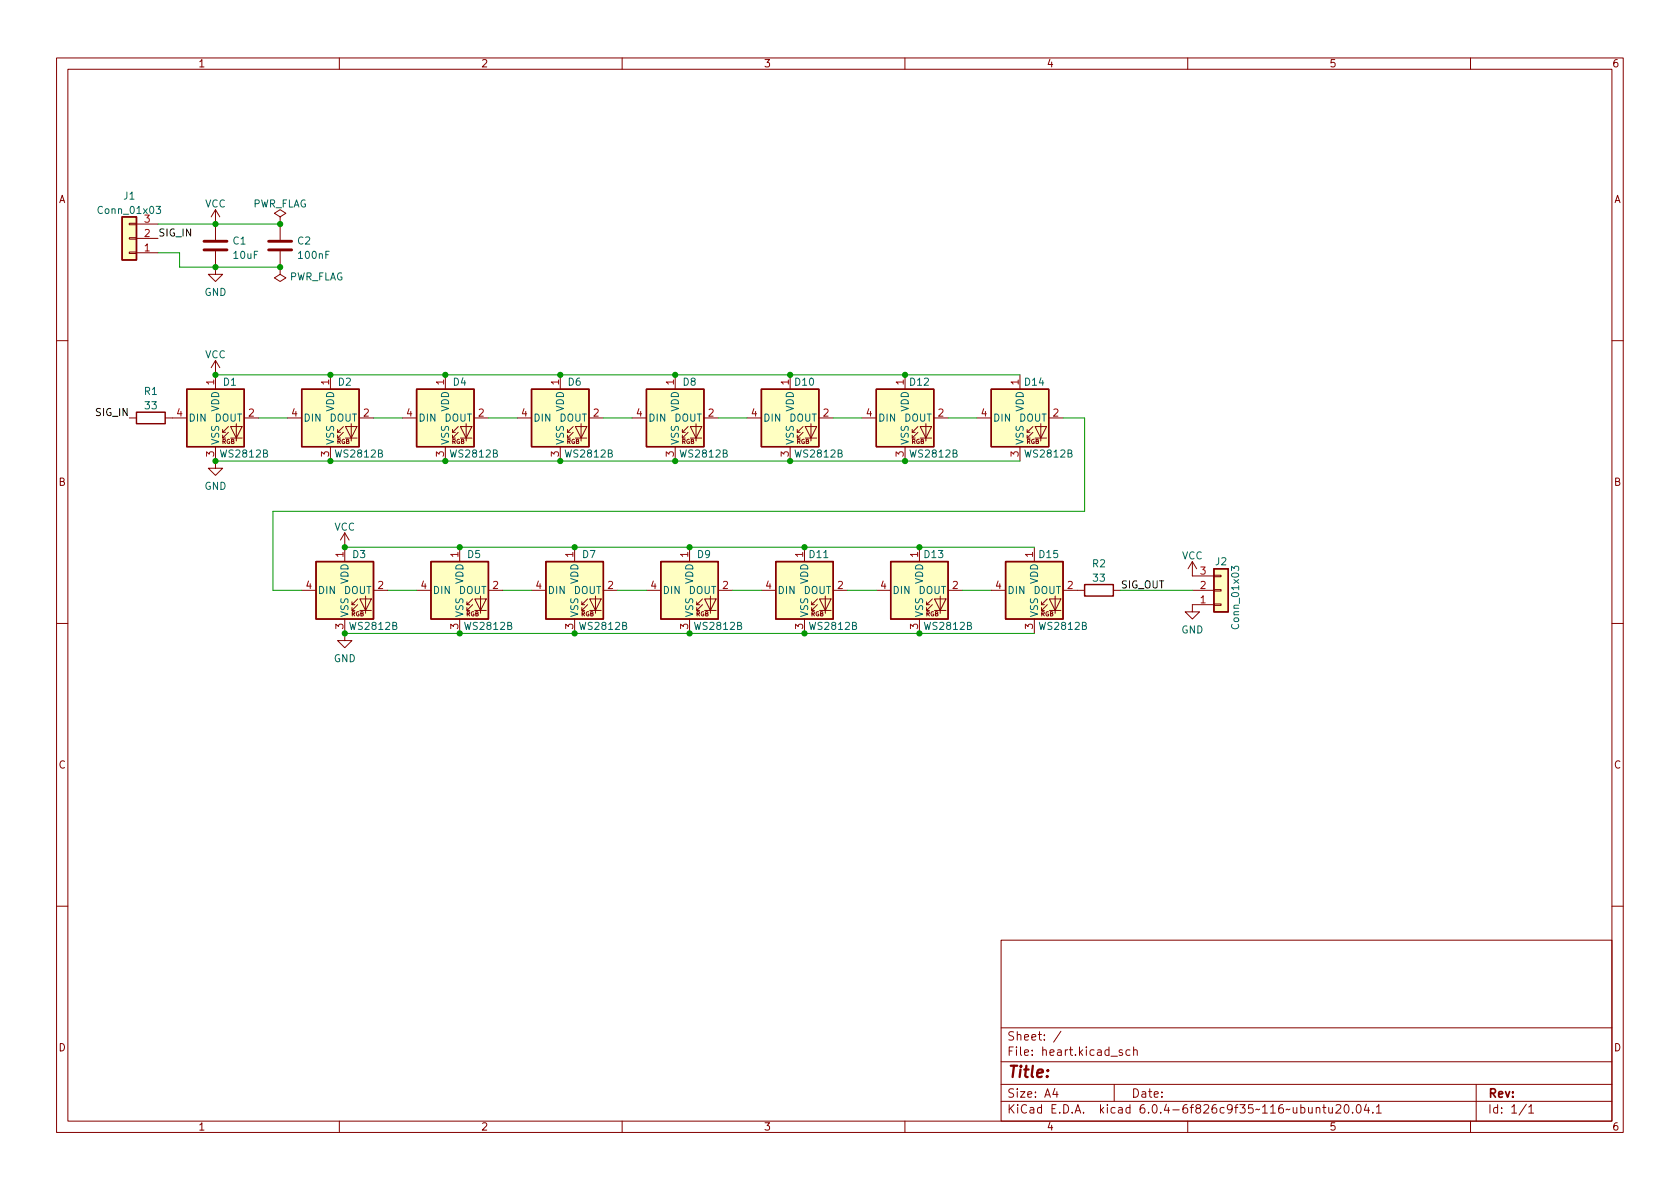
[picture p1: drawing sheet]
<svg xmlns="http://www.w3.org/2000/svg" width="297mm" height="210mm" viewBox="0 0 297 210" stroke-linecap="round" stroke-linejoin="round" font-family="sans-serif">
<g fill="none" stroke="#840000" stroke-width=".18">
<path d="M10 10.2h277v190.1h-277zM12 12.2h273v186.1h-273zM60 10.2v2M110 10.2v2M160 10.2v2M210 10.2v2M260 10.2v2M22.9 39.5h1.2v.2h-1.2zM24.1 39.6h3.8M38.1 37.1v5.3M38.1 37.1l-.8 1.2M38.1 37.1l.8 1.2"/>
<path d="M49.5 38.3l1-.6-1-.6-1 .6 1 .6v1.3M49.5 39.6h.1M49.5 39.6v2.8M22.9 42h1.2v.3h-1.2zM22.9 44.6h1.2v.2h-1.2zM24.1 44.7h3.8M24.1 42.2h3.8M38.1 44.4v4.1h1.3l-1.3 1.3-1.3-1.3h1.3M49.5 47.2v1.3l1 .6-1 .7-1-.7 1-.6M49.5 47.2h.1M49.5 44.4v2.8M10 60.2h2"/>
<path d="M22.9 73.9h1.2M29.2 73.9h3.8M38.1 79v3.8h1.3l-1.3 1.3-1.3-1.3h1.3M38.1 63.7v5.1M38.1 63.7l-.8 1.3M38.1 63.7l.8 1.3M39.4 76.4h.5M40.4 76.4l-1 1.1v-.5M40.4 75.4l-1 1v-.5M40.8 75.4h2l-1 2.1zM40.8 77.5h2M41.8 74.9v3.1"/>
<path d="M43.2 73.9h2.5M50.8 73.9h2.5M58.4 66.3v2.5M58.4 79v2.5M59.7 76.4h.5M60.7 76.4l-1 1.1v-.5M60.7 75.4l-1 1v-.5M61.1 75.4h2l-1 2.1zM61.1 77.5h2M62.1 74.9v3.1M63.5 73.9h2.5M71.1 73.9h2.6"/>
<path d="M78.7 66.3v2.5M78.7 79v2.5M80 76.4h.5M81 76.4l-1 1.1v-.5M81 75.4l-1 1v-.5M81.4 75.4h2l-1 2.1zM81.4 77.5h2M82.4 74.9v3.1M83.8 73.9h2.6M91.4 73.9h2.6M99.1 66.3v2.5M99.1 79v2.5"/>
<path d="M100.3 76.4h.5M101.3 76.4l-1 1.1v-.5M101.3 75.4l-1 1v-.5M101.7 75.4h2.1l-1.1 2.1zM101.7 77.5h2.1M102.7 74.9v3.1M104.1 73.9h2.6M111.8 73.9h2.5M119.4 66.3v2.5M119.4 79v2.5M120.6 76.4h.6M121.7 76.4l-1.1 1.1v-.5"/>
<path d="M121.7 75.4l-1.1 1v-.5M122 75.4h2.1l-1 2.1zM122 77.5h2.1M123.1 74.9v3.1M124.5 73.9h2.5M132.1 73.9h2.5M139.7 66.3v2.5M139.7 79v2.5M141 76.4h.5M142 76.4l-1 1.1v-.5M142 75.4l-1 1v-.5M142.4 75.4h2l-1 2.1z"/>
<path d="M142.4 77.5h2M143.4 74.9v3.1M144.8 73.9h2.5M152.4 73.9h2.5M160 66.3v2.5M160 79v2.5M161.3 76.4h.5M162.3 76.4l-1 1.1v-.5M162.3 75.4l-1 1v-.5M162.7 75.4h2l-1 2.1zM162.7 77.5h2M163.7 74.9v3.1"/>
<path d="M165.1 73.9h2.5M172.7 73.9h2.6M180.3 66.3v2.5M180.3 79v2.5M181.6 76.4h.5M182.6 76.4l-1 1.1v-.5M182.6 75.4l-1 1v-.5M183 75.4h2l-1 2.1zM183 77.5h2M184 74.9v3.1M185.4 73.9h2.6M285 60.2h2"/>
<path d="M61 94.2l-.8 1.3M61 94.2v5.1M61 94.2l.7 1.3M81.3 96.8v2.5M101.6 96.8v2.5M121.9 96.8v2.5M142.2 96.8v2.5M162.6 96.8v2.5M182.9 96.8v2.5M210.8 99.3v2.5h3.8M210.8 99.3l-.7 1.3M210.8 99.3l.8 1.3"/>
<path d="M10 110.2h2M53.3 104.4h2.6M61 109.5v3.8h1.2l-1.2 1.2-1.3-1.2h1.3M62.2 106.9h.5M63.2 106.9l-1 1v-.5M63.2 105.9l-1 1v-.5M63.6 105.9h2.1l-1.1 2zM63.6 107.9h2.1M64.6 105.4v3.1M66 104.4h2.6M73.7 104.4h2.5M81.3 109.5v2.5"/>
<path d="M82.5 106.9h.6M83.6 106.9l-1.1 1v-.5M83.6 105.9l-1.1 1v-.5M83.9 105.9h2.1l-1 2zM83.9 107.9h2.1M85 105.4v3.1M86.4 104.4h2.5M94 104.4h2.5M101.6 109.5v2.5M102.9 106.9h.5M103.9 106.9l-1 1v-.5M103.9 105.9l-1 1v-.5"/>
<path d="M104.3 105.9h2l-1 2zM104.3 107.9h2M105.3 105.4v3.1M106.7 104.4h2.5M114.3 104.4h2.5M121.9 109.5v2.5M123.2 106.9h.5M124.2 106.9l-1 1v-.5M124.2 105.9l-1 1v-.5M124.6 105.9h2l-1 2zM124.6 107.9h2M125.6 105.4v3.1"/>
<path d="M127 104.4h2.5M134.6 104.4h2.6M142.2 109.5v2.5M143.5 106.9h.5M144.5 106.9l-1 1v-.5M144.5 105.9l-1 1v-.5M144.9 105.9h2l-1 2zM144.9 107.9h2M145.9 105.4v3.1M147.3 104.4h2.6M154.9 104.4h2.6M162.6 109.5v2.5"/>
<path d="M163.8 106.9h.5M164.8 106.9l-1 1v-.5M164.8 105.9l-1 1v-.5M165.2 105.9h2.1l-1.1 2zM165.2 107.9h2.1M166.2 105.4v3.1M167.6 104.4h2.6M175.3 104.4h2.5M182.9 109.5v2.5M184.1 106.9h.6M185.2 106.9l-1.1 1v-.5M185.2 105.9l-1.1 1v-.5"/>
<path d="M185.5 105.9h2.1l-1 2zM185.5 107.9h2.1M186.6 105.4v3.1M188 104.4h3.8M196.8 104.4h1.3M210.8 104.4h3.8M214.6 101.7h1.3v.3h-1.3zM214.6 104.3h1.3v.2h-1.3zM214.6 106.8h1.3v.3h-1.3zM214.6 106.9h-3.8v1.3h1.3l-1.3 1.3-1.3-1.3h1.3M285 110.2h2M10 160.2h2"/>
<path d="M177 166.3h108v32h-108zM285 160.2h2M60 198.3v2M110 198.3v2M160 198.3v2M177 194.8h108M177 191.8h108M177 187.8h108M177 181.8h108M186.5 192.5l-.4 1h1M186.9 193v1M187.6 182.4l-1.3 1.9"/>
<path d="M197 191.8v3M198.4 185.7l-.3-.1-.2 .2v.3l.5 .1v.4h-.5M199.8 185.7l-.4-.1-.3 .3v.4l.1 .3h.6M200.4 185.8l.2-.2 .4 .1 .1 .9M200.4 185.1v1.5M210 198.3v2M232.7 196l.2-.2 .4 .1 .1 .9M232.7 195.8v1M233.9 195.8h.5M234.1 195.3v1.3l.3 .2M234.9 195.8l.1 1h.4l.2-.1M235.6 195.8v1"/>
<path d="M236.2 195.5l.6-.2 .2 .2 .1 .3-1 1h1M237.8 195.5l.2-.2a.81 .81 0 0 1 .6 .7 .81 .81 0 0 1-.3 .8h-.2a.81 .81 0 0 1-.3-1.3zM239.1 196.7v.1M240 195.4l.1-.1a.81 .81 0 0 1 .6 .7 .81 .81 0 0 1-.3 .8h-.1a.81 .81 0 0 1-.6-.6 .81 .81 0 0 1 .3-.8zM241.6 195.3l-.4 1h.9M241.9 195.8v1M242.7 196.7v.1M243.4 195.8l.4-.5v1.5M243.4 196.8h.8M260 198.3v2M261 191.8v6.5M269.9 195.3l-1.3 1.9"/>
<path d="M270.3 195.8l.4-.5v1.5M270.3 196.8h.9"/>
</g>
<g fill="#ffffc2" stroke="#ffffc2" stroke-width=".18">
<path d="M114.3 68.8h10.2v10.2h-10.2z"/>
<path d="M154.9 68.8h10.2v10.2h-10.2z"/>
<path d="M134.6 68.8h10.2v10.2h-10.2z"/>
<path d="M175.3 68.8h10.1v10.2h-10.1z"/>
<path d="M177.8 99.3h10.2v10.2h-10.2z"/>
<path d="M157.5 99.3h10.1v10.2h-10.1z"/>
<path d="M214.6 100.6h2.6v7.6h-2.6z"/>
<path d="M94 68.8h10.1v10.2h-10.1z"/>
<path d="M116.8 99.3h10.2v10.2h-10.2z"/>
<path d="M137.2 99.3h10.1v10.2h-10.1z"/>
<path d="M96.5 99.3h10.2v10.2h-10.2z"/>
<path d="M76.2 99.3h10.2v10.2h-10.2z"/>
<path d="M53.3 68.8h10.2v10.2h-10.2z"/>
<path d="M73.7 68.8h10.1v10.2h-10.1z"/>
<path d="M55.9 99.3h10.1v10.2h-10.1z"/>
<path d="M21.6 38.3h2.5v7.7h-2.5z"/>
<path d="M33 68.8h10.2v10.2h-10.2z"/>
</g>
<g fill="none" stroke="#840000" stroke-width=".25">
<path d="M21.6 38.3h2.5v7.7h-2.5zM24.1 72.9h5.1v2h-5.1zM33 68.8h10.2v10.2h-10.2zM53.3 68.8h10.2v10.2h-10.2zM73.7 68.8h10.1v10.2h-10.1zM94 68.8h10.1v10.2h-10.1zM114.3 68.8h10.2v10.2h-10.2zM134.6 68.8h10.2v10.2h-10.2zM154.9 68.8h10.2v10.2h-10.2zM175.3 68.8h10.1v10.2h-10.1zM55.9 99.3h10.1v10.2h-10.1zM76.2 99.3h10.2v10.2h-10.2z"/>
<path d="M96.5 99.3h10.2v10.2h-10.2zM116.8 99.3h10.2v10.2h-10.2zM137.2 99.3h10.1v10.2h-10.1zM157.5 99.3h10.1v10.2h-10.1zM177.8 99.3h10.2v10.2h-10.2zM191.8 103.4h5v2h-5zM214.6 100.6h2.6v7.6h-2.6z"/>
</g>
<path d="M27.6 36.5h.8l-.4 .5 .3 .1v.5l-.1 .2-.6-.2M217.7 100.9v-.8l.5 .4 .1-.3h.6l.1 .2-.1 .5" fill="none" stroke="#006464" stroke-width=".18"/>
<path d="M36.1 44.2h4M36.1 42.7h4M47.5 44.2h4.1M47.5 42.7h4.1" fill="none" stroke="#840000" stroke-width=".51"/>
<g fill="none" stroke="#009600" stroke-width=".18">
<path d="M27.9 39.6h21.6M27.9 44.7h3.8v2.5h17.8M38.1 66.3h142.2M45.7 73.9h5.1M66 73.9h5.1M86.4 73.9h5M106.7 73.9h5.1M127 73.9h5.1M147.3 73.9h5.1M167.6 73.9h5.1M188 73.9h3.8v16.5h-143.5v14h5M38.1 81.5h142.2"/>
<path d="M61 96.8h121.9M61 112h121.9M68.6 104.4h5.1M88.9 104.4h5.1M109.2 104.4h5.1M129.5 104.4h5.1M149.9 104.4h5M170.2 104.4h5.1M198.1 104.4h12.7"/>
</g>
<g fill="#009600" stroke="#009600" stroke-width=".18">
<circle cx="49.5" cy="39.6" r=".46"/>
<circle cx="49.5" cy="47.2" r=".46"/>
<circle cx="38.1" cy="39.6" r=".46"/>
<circle cx="38.1" cy="47.2" r=".46"/>
<circle cx="38.1" cy="66.3" r=".46"/>
<circle cx="38.1" cy="81.5" r=".46"/>
<circle cx="160" cy="81.5" r=".46"/>
<circle cx="139.7" cy="66.3" r=".46"/>
<circle cx="160" cy="66.3" r=".46"/>
<circle cx="162.6" cy="96.8" r=".46"/>
<circle cx="162.6" cy="112" r=".46"/>
<circle cx="101.6" cy="96.8" r=".46"/>
<circle cx="99.1" cy="66.3" r=".46"/>
<circle cx="119.4" cy="66.3" r=".46"/>
<circle cx="119.4" cy="81.5" r=".46"/>
<circle cx="121.9" cy="112" r=".46"/>
<circle cx="121.9" cy="96.8" r=".46"/>
<circle cx="142.2" cy="112" r=".46"/>
<circle cx="142.2" cy="96.8" r=".46"/>
<circle cx="101.6" cy="112" r=".46"/>
<circle cx="139.7" cy="81.5" r=".46"/>
<circle cx="81.3" cy="96.8" r=".46"/>
<circle cx="81.3" cy="112" r=".46"/>
<circle cx="58.4" cy="66.3" r=".46"/>
<circle cx="58.4" cy="81.5" r=".46"/>
<circle cx="99.1" cy="81.5" r=".46"/>
<circle cx="78.7" cy="81.5" r=".46"/>
<circle cx="78.7" cy="66.3" r=".46"/>
<circle cx="61" cy="96.8" r=".46"/>
<circle cx="61" cy="112" r=".46"/>
</g>
<text font-size="2.8" fill="#840000" x="178" y="190.6">Title:</text>
<g font-size="2.1" fill="#840000">
<text x="178" y="184">Sheet: /</text>
<text x="178" y="186.7">File: heart.kicad_sch</text>
<text x="178" y="196.9">KiCad E.D.A. kicad 6.0.4-6f826c9f35~116~ubuntu20.04.1</text>
<text x="178" y="194.1">Size: A4</text>
<text x="200" y="194.1">Date:</text>
<text x="263" y="194.1">Rev:</text>
<text x="263" y="196.9">Id: 1/1</text>
</g>
<g font-size="1.8" fill="#840000">
<text x="35" y="11.9">1</text>
<text x="85" y="11.9">2</text>
<text x="135" y="11.9">3</text>
<text x="185" y="11.9">4</text>
<text x="235" y="11.9">5</text>
<text x="285" y="11.9">6</text>
<text x="10.3" y="35.9">A</text>
<text x="285.3" y="35.9">A</text>
<text x="10.3" y="85.9">B</text>
<text x="285.3" y="85.9">B</text>
<text x="10.3" y="135.9">C</text>
<text x="285.3" y="135.9">C</text>
<text x="10.3" y="185.9">D</text>
<text x="285.3" y="185.9">D</text>
<text x="35" y="199.9">1</text>
<text x="85" y="199.9">2</text>
<text x="135" y="199.9">3</text>
<text x="185" y="199.9">4</text>
<text x="235" y="199.9">5</text>
<text x="285" y="199.9">6</text>
</g>
<g font-size="1.8" fill="#006464">
<text x="21.9" y="35.3">J1</text>
<text x="17.7" y="37.8">Conn_01x03</text>
<text x="36.2" y="36.7">VCC</text>
<text x="44.6" y="36.7">PWR_FLAG</text>
<text x="41.2" y="43.2">C1</text>
<text x="41.4" y="45.8">10uF</text>
<text x="52.6" y="43.2">C2</text>
<text x="52.9" y="45.8">100nF</text>
<text x="36.1" y="52.3">GND</text>
<text x="51" y="49.6">PWR_FLAG</text>
<text x="36.2" y="63.3">VCC</text>
<text x="25.5" y="69.8">R1</text>
<text x="39.5" y="68.2">D1</text>
<text x="59.8" y="68.2">D2</text>
<text x="80.1" y="68.2">D4</text>
<text x="100.5" y="68.2">D6</text>
<text x="120.8" y="68.2">D8</text>
<text x="140.6" y="68.2">D10</text>
<text x="160.9" y="68.2">D12</text>
<text x="181.3" y="68.2">D14</text>
<text x="25.7" y="72.4">33</text>
<text x="33.3" y="74.5">DIN</text>
<text x="37.9" y="74.5">DOUT</text>
<text x="38.7" y="72.8" transform="rotate(-90 38.7 72.8)">VDD</text>
<text x="53.6" y="74.5">DIN</text>
<text x="58.2" y="74.5">DOUT</text>
<text x="59.1" y="72.8" transform="rotate(-90 59.1 72.8)">VDD</text>
<text x="73.9" y="74.5">DIN</text>
<text x="78.6" y="74.5">DOUT</text>
<text x="79.4" y="72.8" transform="rotate(-90 79.4 72.8)">VDD</text>
<text x="94.2" y="74.5">DIN</text>
<text x="98.9" y="74.5">DOUT</text>
<text x="99.7" y="72.8" transform="rotate(-90 99.7 72.8)">VDD</text>
<text x="114.6" y="74.5">DIN</text>
<text x="119.2" y="74.5">DOUT</text>
<text x="120" y="72.8" transform="rotate(-90 120 72.8)">VDD</text>
<text x="134.9" y="74.5">DIN</text>
<text x="139.5" y="74.5">DOUT</text>
<text x="140.3" y="72.8" transform="rotate(-90 140.3 72.8)">VDD</text>
<text x="155.2" y="74.5">DIN</text>
<text x="159.8" y="74.5">DOUT</text>
<text x="160.7" y="72.8" transform="rotate(-90 160.7 72.8)">VDD</text>
<text x="175.5" y="74.5">DIN</text>
<text x="180.2" y="74.5">DOUT</text>
<text x="181" y="72.8" transform="rotate(-90 181 72.8)">VDD</text>
<text x="38.7" y="78.7" transform="rotate(-90 38.7 78.7)">VSS</text>
<text x="39.1" y="80.9">WS2812B</text>
<text x="59.1" y="78.7" transform="rotate(-90 59.1 78.7)">VSS</text>
<text x="59.5" y="80.9">WS2812B</text>
<text x="79.4" y="78.7" transform="rotate(-90 79.4 78.7)">VSS</text>
<text x="79.8" y="80.9">WS2812B</text>
<text x="99.7" y="78.7" transform="rotate(-90 99.7 78.7)">VSS</text>
<text x="100.1" y="80.9">WS2812B</text>
<text x="120" y="78.7" transform="rotate(-90 120 78.7)">VSS</text>
<text x="120.4" y="80.9">WS2812B</text>
<text x="140.3" y="78.7" transform="rotate(-90 140.3 78.7)">VSS</text>
<text x="140.7" y="80.9">WS2812B</text>
<text x="160.7" y="78.7" transform="rotate(-90 160.7 78.7)">VSS</text>
<text x="161.1" y="80.9">WS2812B</text>
<text x="181" y="78.7" transform="rotate(-90 181 78.7)">VSS</text>
<text x="181.4" y="80.9">WS2812B</text>
<text x="36.1" y="86.6">GND</text>
<text x="59.1" y="93.8">VCC</text>
<text x="62.4" y="98.7">D3</text>
<text x="82.7" y="98.7">D5</text>
<text x="103" y="98.7">D7</text>
<text x="123.3" y="98.7">D9</text>
<text x="143.2" y="98.7">D11</text>
<text x="163.5" y="98.7">D13</text>
<text x="183.8" y="98.7">D15</text>
<text x="193.2" y="100.3">R2</text>
<text x="209" y="98.9">VCC</text>
<text x="214.9" y="99.9">J2</text>
<text x="56.1" y="105">DIN</text>
<text x="60.8" y="105">DOUT</text>
<text x="61.6" y="103.3" transform="rotate(-90 61.6 103.3)">VDD</text>
<text x="76.5" y="105">DIN</text>
<text x="81.1" y="105">DOUT</text>
<text x="81.9" y="103.3" transform="rotate(-90 81.9 103.3)">VDD</text>
<text x="96.8" y="105">DIN</text>
<text x="101.4" y="105">DOUT</text>
<text x="102.2" y="103.3" transform="rotate(-90 102.2 103.3)">VDD</text>
<text x="117.1" y="105">DIN</text>
<text x="121.7" y="105">DOUT</text>
<text x="122.6" y="103.3" transform="rotate(-90 122.6 103.3)">VDD</text>
<text x="137.4" y="105">DIN</text>
<text x="142.1" y="105">DOUT</text>
<text x="142.9" y="103.3" transform="rotate(-90 142.9 103.3)">VDD</text>
<text x="157.7" y="105">DIN</text>
<text x="162.4" y="105">DOUT</text>
<text x="163.2" y="103.3" transform="rotate(-90 163.2 103.3)">VDD</text>
<text x="178.1" y="105">DIN</text>
<text x="182.7" y="105">DOUT</text>
<text x="183.5" y="103.3" transform="rotate(-90 183.5 103.3)">VDD</text>
<text x="193.3" y="102.8">33</text>
<text x="61.6" y="109.2" transform="rotate(-90 61.6 109.2)">VSS</text>
<text x="62" y="111.4">WS2812B</text>
<text x="81.9" y="109.2" transform="rotate(-90 81.9 109.2)">VSS</text>
<text x="82.3" y="111.4">WS2812B</text>
<text x="102.2" y="109.2" transform="rotate(-90 102.2 109.2)">VSS</text>
<text x="102.6" y="111.4">WS2812B</text>
<text x="122.6" y="109.2" transform="rotate(-90 122.6 109.2)">VSS</text>
<text x="123" y="111.4">WS2812B</text>
<text x="142.9" y="109.2" transform="rotate(-90 142.9 109.2)">VSS</text>
<text x="143.3" y="111.4">WS2812B</text>
<text x="163.2" y="109.2" transform="rotate(-90 163.2 109.2)">VSS</text>
<text x="163.6" y="111.4">WS2812B</text>
<text x="183.5" y="109.2" transform="rotate(-90 183.5 109.2)">VSS</text>
<text x="183.9" y="111.4">WS2812B</text>
<text x="208.9" y="112">GND</text>
<text x="219.1" y="110.9" transform="rotate(-90 219.1 110.9)">Conn_01x03</text>
<text x="59" y="117.1">GND</text>
</g>
<g font-size="1.8" fill="#a90000">
<text x="25.5" y="41.9">2</text>
<text x="25.5" y="39.4">3</text>
<text x="25.5" y="44.4">1</text>
<text x="37.8" y="68.1" transform="rotate(-90 37.8 68.1)">1</text>
<text x="58.2" y="68.1" transform="rotate(-90 58.2 68.1)">1</text>
<text x="78.5" y="68.1" transform="rotate(-90 78.5 68.1)">1</text>
<text x="98.8" y="68.1" transform="rotate(-90 98.8 68.1)">1</text>
<text x="119.1" y="68.1" transform="rotate(-90 119.1 68.1)">1</text>
<text x="139.4" y="68.1" transform="rotate(-90 139.4 68.1)">1</text>
<text x="159.8" y="68.1" transform="rotate(-90 159.8 68.1)">1</text>
<text x="180.1" y="68.1" transform="rotate(-90 180.1 68.1)">1</text>
<text x="31.3" y="73.7">4</text>
<text x="44" y="73.7">2</text>
<text x="51.6" y="73.7">4</text>
<text x="64.3" y="73.7">2</text>
<text x="71.9" y="73.7">4</text>
<text x="84.6" y="73.7">2</text>
<text x="92.2" y="73.7">4</text>
<text x="104.9" y="73.7">2</text>
<text x="112.5" y="73.7">4</text>
<text x="125.2" y="73.7">2</text>
<text x="132.9" y="73.7">4</text>
<text x="145.6" y="73.7">2</text>
<text x="153.2" y="73.7">4</text>
<text x="165.9" y="73.7">2</text>
<text x="173.5" y="73.7">4</text>
<text x="186.2" y="73.7">2</text>
<text x="37.8" y="80.8" transform="rotate(-90 37.8 80.8)">3</text>
<text x="58.2" y="80.8" transform="rotate(-90 58.2 80.8)">3</text>
<text x="78.5" y="80.8" transform="rotate(-90 78.5 80.8)">3</text>
<text x="98.8" y="80.8" transform="rotate(-90 98.8 80.8)">3</text>
<text x="119.1" y="80.8" transform="rotate(-90 119.1 80.8)">3</text>
<text x="139.4" y="80.8" transform="rotate(-90 139.4 80.8)">3</text>
<text x="159.8" y="80.8" transform="rotate(-90 159.8 80.8)">3</text>
<text x="180.1" y="80.8" transform="rotate(-90 180.1 80.8)">3</text>
<text x="60.7" y="98.5" transform="rotate(-90 60.7 98.5)">1</text>
<text x="81" y="98.5" transform="rotate(-90 81 98.5)">1</text>
<text x="101.3" y="98.5" transform="rotate(-90 101.3 98.5)">1</text>
<text x="121.7" y="98.5" transform="rotate(-90 121.7 98.5)">1</text>
<text x="142" y="98.5" transform="rotate(-90 142 98.5)">1</text>
<text x="162.3" y="98.5" transform="rotate(-90 162.3 98.5)">1</text>
<text x="182.6" y="98.5" transform="rotate(-90 182.6 98.5)">1</text>
<text x="212.2" y="101.6">3</text>
<text x="54.1" y="104.1">4</text>
<text x="66.8" y="104.1">2</text>
<text x="74.4" y="104.1">4</text>
<text x="87.1" y="104.1">2</text>
<text x="94.8" y="104.1">4</text>
<text x="107.5" y="104.1">2</text>
<text x="115.1" y="104.1">4</text>
<text x="127.8" y="104.1">2</text>
<text x="135.4" y="104.1">4</text>
<text x="148.1" y="104.1">2</text>
<text x="155.7" y="104.1">4</text>
<text x="168.4" y="104.1">2</text>
<text x="176" y="104.1">4</text>
<text x="188.7" y="104.1">2</text>
<text x="212.2" y="106.7">1</text>
<text x="212.2" y="104.1">2</text>
<text x="60.7" y="111.2" transform="rotate(-90 60.7 111.2)">3</text>
<text x="81" y="111.2" transform="rotate(-90 81 111.2)">3</text>
<text x="101.3" y="111.2" transform="rotate(-90 101.3 111.2)">3</text>
<text x="121.7" y="111.2" transform="rotate(-90 121.7 111.2)">3</text>
<text x="142" y="111.2" transform="rotate(-90 142 111.2)">3</text>
<text x="162.3" y="111.2" transform="rotate(-90 162.3 111.2)">3</text>
<text x="182.6" y="111.2" transform="rotate(-90 182.6 111.2)">3</text>
</g>
<g font-size="1.8" fill="#0f0f0f">
<text x="27.9" y="41.8">SIG_IN</text>
<text x="17.1" y="73.6">SIG_IN</text>
<text x="198.1" y="104">SIG_OUT</text>
</g>
<g font-size="1.1" fill="#840000">
<text x="39.2" y="78.5">RGB</text>
<text x="59.5" y="78.5">RGB</text>
<text x="79.8" y="78.5">RGB</text>
<text x="100.2" y="78.5">RGB</text>
<text x="120.5" y="78.5">RGB</text>
<text x="140.8" y="78.5">RGB</text>
<text x="161.1" y="78.5">RGB</text>
<text x="181.4" y="78.5">RGB</text>
<text x="62.1" y="109">RGB</text>
<text x="82.4" y="109">RGB</text>
<text x="102.7" y="109">RGB</text>
<text x="123" y="109">RGB</text>
<text x="143.3" y="109">RGB</text>
<text x="163.7" y="109">RGB</text>
<text x="184" y="109">RGB</text>
</g>
</svg>
